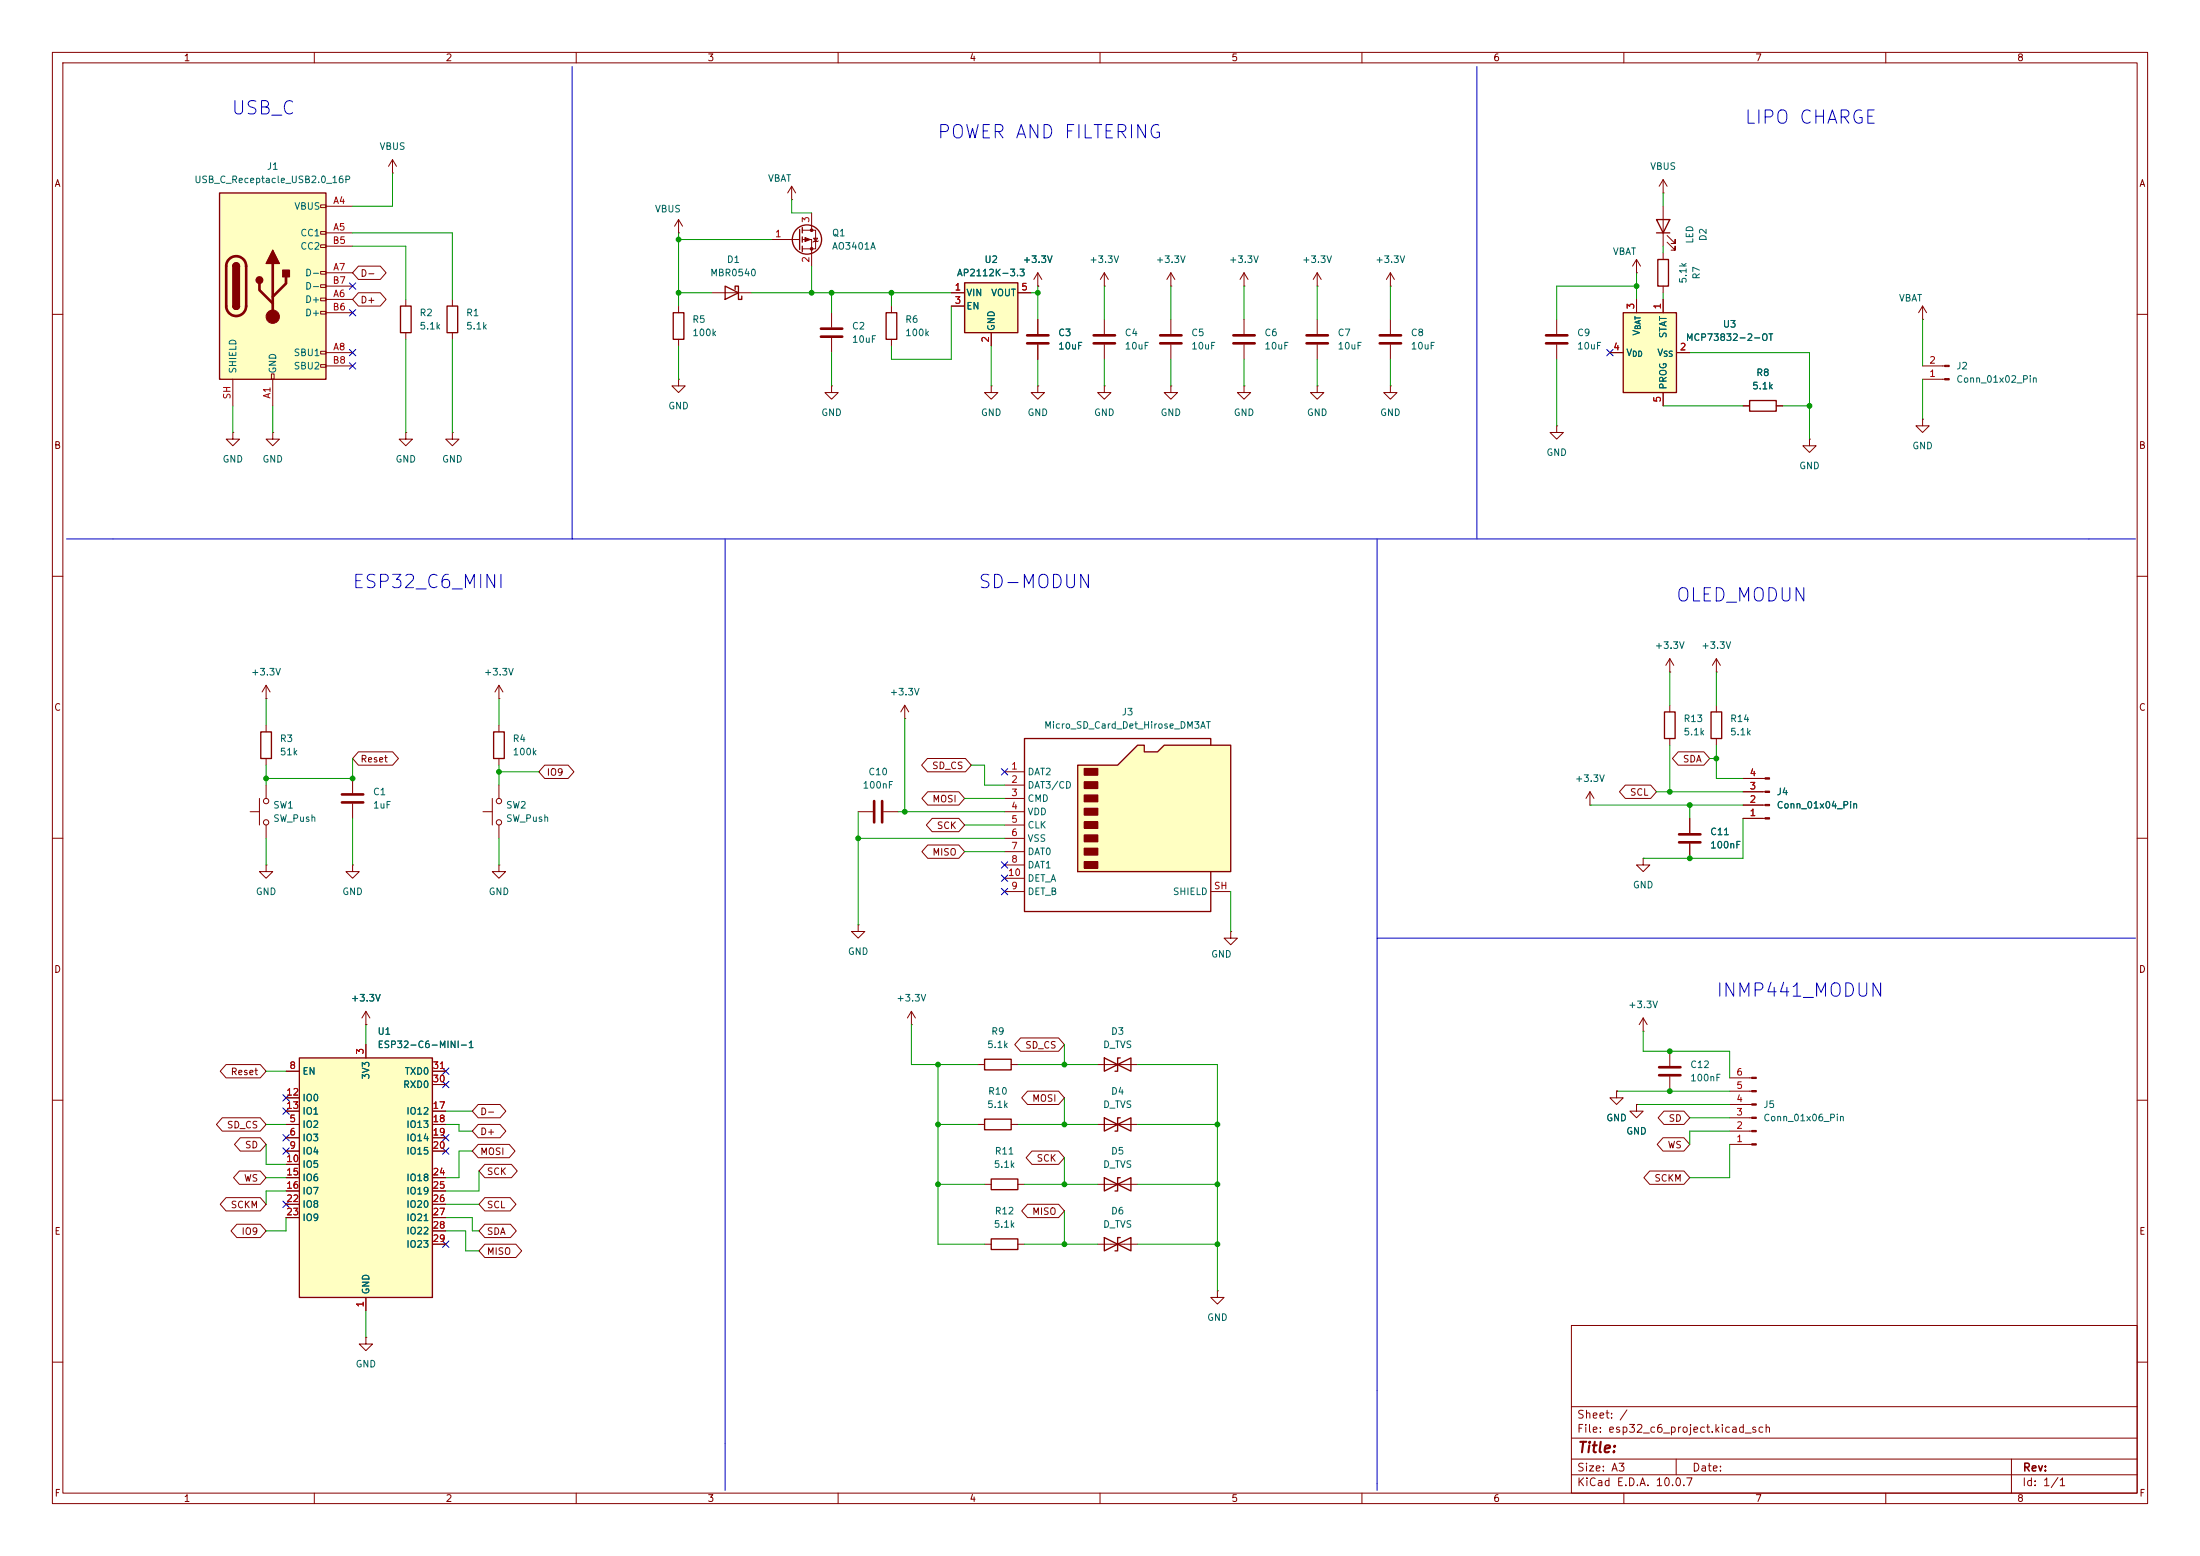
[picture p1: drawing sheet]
<svg xmlns="http://www.w3.org/2000/svg" width="420mm" height="297mm" viewBox="0 0 420 297" stroke-linecap="round" stroke-linejoin="round" font-family="sans-serif">
<g fill="none" stroke="#840000" stroke-width=".19">
<path d="M10 10h400v277h-400zM12 12h396v273h-396zM60 10v2M110 10v2M160 10v2M210 10v2M260 10v2M310 10v2M360 10v2M10 60h2M408 60h2M297.2 81.3v1.3h1.2l-1.2 1.2-1.3-1.2h1.3"/>
<path d="M297.2 81.3h.1M10 110h2M408 110h2M10 160h2M408 160h2M95.2 165.1v1.3h1.3l-1.3 1.2-1.2-1.2h1.2M95.2 165.1h.1M10 210h2M209.5 203.2h7.7M408 210h2M300 253h108v32h-108zM10 260h2"/>
<path d="M300 278.5h108M300 274.5h108M300 268.5h108M320 278.5v3M384 278.5v6.5M408 260h2M60 285v2M110 285v2M160 285v2M210 285v2M260 285v2M300 281.5h108"/>
<path d="M310 285v2M360 285v2"/>
</g>
<path d="M210.8 201.9v2.6l5.1-2.6v2.6zM213.9 201.9h-.5v2.6h-.5" fill="none" stroke="#840000" stroke-width=".25"/>
<path d="M205.7 146.1h7.7l3.8-3.9h1.2v1.3h2.6l1.2-1.3h12.7v24.2h-29.2z" fill="#ffffc2"/>
<path d="M316.2 41.9h2.6l-1.3 2.6zM316.2 44.5h2.6M316.5 49.5h2v5.1h-2zM205.7 146.1h7.7l3.8-3.9h1.2v1.3h2.6l1.2-1.3h12.7v24.2h-29.2zM231.1 142.2v-1.2h-35.5v33h35.5v-7.6M188 202.2h5v2h-5z" fill="none" stroke="#840000" stroke-width=".25"/>
<g fill="#840000" stroke="#840000" stroke-width=".25">
<path d="M207 146.7h2.5v1.3h-2.5z"/>
<path d="M207 149.2h2.5v1.3h-2.5z"/>
<path d="M207 151.8h2.5v1.2h-2.5z"/>
<path d="M207 154.3h2.5v1.3h-2.5z"/>
<path d="M207 156.8h2.5v1.3h-2.5z"/>
<path d="M207 159.4h2.5v1.3h-2.5z"/>
<path d="M207 161.9h2.5v1.3h-2.5z"/>
<path d="M207 164.5h2.5v1.2h-2.5z"/>
</g>
<g fill="none" stroke="#840000" stroke-width=".19">
<path d="M317.5 39.4v7.6M251.5 54.6h.1M251.5 52.1l-.8 1.2M251.5 52.1l.7 1.2M251.5 52.1v2.5M312.4 52.1h.1M312.4 49.5l-.7 1.3M312.4 49.5l.8 1.3M312.4 49.5v2.6M317.5 48.3v1.2M317.5 54.6v1.3M318.3 46.2l1.5 1.6v-.8v.8h-.8"/>
<path d="M318.3 45l1.5 1.5v-.8v.8h-.8M198.1 73.7v1.2h1.3l-1.3 1.3-1.3-1.3h1.3M198.1 73.7h.1M191.8 147.3h3.8M191.8 149.9h3.8M191.8 152.4h3.8M191.8 154.9h3.8M191.8 157.5h3.8M303.5 153.7h.1M303.5 151.1l-.7 1.3M303.5 151.1l.8 1.3M303.5 151.1v2.6"/>
<path d="M191.8 160h3.8M191.8 162.6h3.8M191.8 165.1h3.8M191.8 170.2h3.8M191.8 167.6h3.8M231.1 170.2h3.8M234.9 177.8v1.3h1.3l-1.3 1.2-1.2-1.2h1.2M234.9 177.8h.1M69.8 195.6h.1M69.8 193l-.7 1.3M69.8 193l.8 1.3M69.8 193v2.6"/>
<path d="M186.7 203.2h1.3M193 203.2h1.3"/>
</g>
<path d="M57.1 201.9h25.4v45.7h-25.4z" fill="#ffffc2"/>
<path d="M57.1 201.9h25.4v45.7h-25.4z" fill="none" stroke="#840000" stroke-width=".25"/>
<g fill="none" stroke="#840000" stroke-width=".19">
<path d="M69.8 199.4v2.5M54.6 214.6h2.5M54.6 217.2h2.5M54.6 204.5h2.5M54.6 219.7h2.5M54.6 209.6h2.5M54.6 212.1h2.5M82.5 214.6h2.6M82.5 217.2h2.6M82.5 204.5h2.6M82.5 219.7h2.6M82.5 212.1h2.6"/>
<path d="M82.5 207h2.6M54.6 222.2h2.5M54.6 224.8h2.5M54.6 227.3h2.5M54.6 229.9h2.5M54.6 232.4h2.5M82.5 224.8h2.6M82.5 227.3h2.6M82.5 229.9h2.6M82.5 232.4h2.6M82.5 234.9h2.6M82.5 237.5h2.6"/>
<path d="M69.8 247.6v2.6"/>
</g>
<path d="M41.9 36.8h20.3v35.6h-20.3z" fill="#ffffc2"/>
<g fill="none" stroke="#840000" stroke-width=".19">
<path d="M61.2 39.1h1v.5h-1zM62.2 39.4h5.1M61.2 44.2h1v.5h-1zM61.2 46.7h1v.5h-1zM61.2 51.8h1v.5h-1zM61.2 54.4h1v.5h-1zM61.2 56.9h1v.5h-1zM61.2 59.4h1v.5h-1zM62.2 44.5h5.1M62.2 57.2h5.1M62.2 52.1h5.1M62.2 47h5.1"/>
<path d="M62.2 59.7h5.1M62.2 54.6h5.1M147.3 45.7h5.4M153.2 43.9h2.5v3.6h-2.5M153.2 45.7h1.7v5.1M154.9 40.6v3.3M155.3 45.5h.8l-.4 .6zM156.2 46l-1 .2M198.1 54.6h.1M198.1 52.1l-.7 1.2M198.1 52.1l.8 1.2M198.1 52.1v2.5"/>
<path d="M210.8 54.6h.1M210.8 52.1l-.7 1.2M210.8 52.1l.8 1.2M210.8 52.1v2.5M44.4 72.4v5.1M51.8 71.4h.5v1h-.5zM52.1 72.4v5.1M61.2 67.1h1v.5h-1zM61.2 69.6h1v.5h-1zM62.2 67.3h5.1M62.2 69.9h5.1M223.5 61v2.8"/>
<path d="M223.5 65.8v2.8M265.4 61v2.8M265.4 65.8v2.8M318.8 128.3h.1M318.8 125.7l-.8 1.3M318.8 125.7l.7 1.3M318.8 125.7v2.6M318.8 134.6v1.3M327.7 128.3h.1M327.7 125.7v2.6M327.7 134.6v1.3M327.7 125.7l-.8 1.3"/>
<path d="M327.7 125.7l.7 1.3M318.8 141v1.2M322.6 156.2v2.8M327.7 141v1.2M332.7 156.2h4.3M332.7 153.7h4.3M332.7 151.1h4.3M332.7 148.6h4.3M163.8 176.5v1.3h1.3l-1.3 1.3-1.2-1.3h1.2M163.8 176.5h.1M322.6 161v2.8M174 195.6h.1"/>
<path d="M174 193l-.8 1.3M174 193l.8 1.3M174 193v2.6M308.6 208.3v1.3h1.3l-1.3 1.2-1.3-1.2h1.3M308.6 208.3h.1M312.4 210.8v1.3h1.3l-1.3 1.3-1.3-1.3h1.3M312.4 210.8h.1"/>
</g>
<g fill="none" stroke="#840000" stroke-width=".25">
<path d="M41.9 36.8h20.3v35.6h-20.3zM44.4 50.8a.64 .64 0 0 1 .7-.6 .64 .64 0 0 1 .6 .6M44.4 58.4a.64 .64 0 0 0 .7 .7 .64 .64 0 0 0 .6-.7M152.7 43.8v3.8M153.2 43.4v1.1M153.2 45.2v1M153.2 47v1M317.8 135.9h2v5.1h-2zM326.6 135.9h2.1v5.1h-2.1z"/>
<circle cx="154.1" cy="45.7" r="2.79"/>
</g>
<path d="M43.7 49.5a1.9 1.9 0 0 1 2.1-.5 1.9 1.9 0 0 1 1.2 1.8v7.6a1.91 1.91 0 0 1-1.9 1.9 1.91 1.91 0 0 1-1.9-1.9v-7.7l.2-.7zM49.5 54.1v1.3l2.6 2.5M52.1 50.3v10.2M54.6 52.8v1.3l-2.5 2.5M221.5 64h4.1M221.5 65.5h4.1M263.4 64h4.1M263.4 65.5h4.1M320.5 159.3h4.1M320.5 160.8h4.1" fill="none" stroke="#840000" stroke-width=".51"/>
<g fill="#840000" stroke="#840000" stroke-width=".25">
<path d="M44.4 50.8h1.3v7.6h-1.3z"/>
<path d="M44.6 50.4a.64 .64 0 0 1 .7-.2 .64 .64 0 0 1 .4 .6h-1.3z"/>
<path d="M44.4 58.4h1.3a.64 .64 0 0 1-.6 .7 .64 .64 0 0 1-.7-.7z"/>
<path d="M52.1 47.8l1.2 2.5h-2.5z"/>
<path d="M54 51.6h1.2v1.2h-1.2z"/>
<circle cx="49.5" cy="53.5" r=".63"/>
</g>
<g fill="#840000" stroke="#840000" stroke-width=".19">
<path d="M153.7 45.3l1 .4-1 .4z"/>
<path d="M337 156.1h.8v.2h-.8z"/>
<path d="M337 153.5h.8v.3h-.8z"/>
<path d="M337 151h.8v.3h-.8z"/>
<path d="M337 148.5h.8v.2h-.8z"/>
<circle cx="52.1" cy="60.5" r="1.27"/>
<circle cx="154.9" cy="43.9" r=".25"/>
<circle cx="154.9" cy="47.5" r=".25"/>
</g>
<path d="M184.1 54h10.2v9.5h-10.2z" fill="#ffffc2"/>
<path d="M76.5 58.4h2v5.1h-2zM85.3 58.4h2.1v5.1h-2.1zM128.5 59.7h2.1v5.1h-2.1zM138.4 54.6l2.6 1.3-2.6 1.3zM140.3 55.2v-.6h.7v2.6h.6v-.7M169.2 59.7h2v5.1h-2zM184.1 54h10.2v9.5h-10.2zM49.8 139.7h2v5.1h-2z" fill="none" stroke="#840000" stroke-width=".25"/>
<g fill="none" stroke="#840000" stroke-width=".19">
<path d="M74.9 33h.1M74.9 30.5l-.7 1.3M74.9 30.5l.8 1.3M74.9 30.5v2.5M151.1 38.1h.1M151.1 35.6l-.7 1.2M151.1 35.6l.8 1.2M151.1 35.6v2.5M77.5 57.2v1.2M86.4 57.2v1.2M129.5 44.5h.1M129.5 41.9l-.7 1.3"/>
<path d="M129.5 41.9l.8 1.3M129.5 41.9v2.6M129.5 58.4v1.3M135.9 55.9h7.6M158.7 59.7v2.8M170.2 58.4v1.3M181.6 55.9h2.5M181.6 58.4h2.5M194.3 55.9h2.5M223.5 54.6h.1M223.5 52.1l-.7 1.2M223.5 52.1l.8 1.2"/>
<path d="M223.5 52.1v2.5M265.4 54.6h.1M265.4 52.1l-.7 1.2M265.4 52.1l.8 1.2M265.4 52.1v2.5M367 58.4l-.7 1.3M367 58.4l.8 1.3M367 58.4v2.6M77.5 63.5v1.3M86.4 63.5v1.3M129.5 72.4v1.3h1.3l-1.3 1.2-1.2-1.2h1.2M129.5 72.4h.1"/>
<path d="M129.5 64.8v1.2M158.7 73.7v1.2h1.3l-1.3 1.3-1.2-1.3h1.2M158.7 73.7h.1M158.7 64.5v2.8M170.2 64.8v1.2M189.2 63.5v2.5M198.1 61v2.8M198.1 65.8v2.8M210.8 73.7v1.2h1.3l-1.3 1.3-1.3-1.3h1.3M210.8 73.7h.1M210.8 61v2.8M210.8 65.8v2.8"/>
<path d="M223.5 73.7v1.2h1.3l-1.3 1.3-1.3-1.3h1.3M223.5 73.7h.1M237.5 73.7v1.2h1.3l-1.3 1.3-1.3-1.3h1.3M237.5 73.7h.1M237.5 61v2.8M237.5 65.8v2.8M251.5 73.7v1.2h1.2l-1.2 1.3-1.3-1.3h1.3M251.5 73.7h.1M251.5 61v2.8M251.5 65.8v2.8M265.4 73.7v1.2h1.3l-1.3 1.3-1.2-1.3h1.2M265.4 73.7h.1"/>
<path d="M367 61h.1M77.5 82.6v1.2h1.2l-1.2 1.3-1.3-1.3h1.3M77.5 82.6h.1M86.4 82.6v1.2h1.2l-1.2 1.3-1.3-1.3h1.3M86.4 82.6h.1M345.4 83.8v1.3h1.3l-1.3 1.3-1.2-1.3h1.2M345.4 83.8h.1M50.8 133.4h.1M50.8 130.8l-.8 1.3M50.8 130.8l.8 1.3M50.8 130.8v2.6M50.8 138.4v1.3"/>
<path d="M47.8 154.9h1.7M49.5 152.4v5.1M50.8 144.8v1.3M50.8 149.9v2.5M50.8 157.5v2.5M67.3 148.6v2.8M67.3 153.4v2.8M50.8 165.1v1.3h1.3l-1.3 1.2-1.3-1.2h1.3M50.8 165.1h.1M67.3 165.1v1.3h1.3l-1.3 1.2-1.3-1.2h1.3M67.3 165.1h.1M313.7 196.9h.1"/>
<path d="M313.7 194.3l-.8 1.3M313.7 194.3l.8 1.3M313.7 194.3v2.6M318.8 200.7v2.8M318.8 205.5v2.8M330.2 218.4h4.2M330.2 215.9h4.2M330.2 213.4h4.2M330.2 210.8h4.2M330.2 208.3h4.2M330.2 205.7h4.2M69.8 255.3v1.2h1.3l-1.3 1.3-1.2-1.3h1.2"/>
<path d="M69.8 255.3h.1"/>
<circle cx="50.8" cy="152.9" r=".51"/>
<circle cx="50.8" cy="157" r=".51"/>
</g>
<g fill="#840000" stroke="#840000" stroke-width=".19">
<path d="M334.4 218.3h.9v.3h-.9z"/>
<path d="M334.4 215.8h.9v.2h-.9z"/>
<path d="M334.4 213.2h.9v.3h-.9z"/>
<path d="M334.4 210.7h.9v.2h-.9z"/>
<path d="M334.4 208.2h.9v.2h-.9z"/>
<path d="M334.4 205.6h.9v.3h-.9z"/>
</g>
<g fill="none" stroke="#840000" stroke-width=".51">
<path d="M156.7 62.7h4.1M156.7 64.3h4.1M196.1 64h4.1M196.1 65.5h4.1M208.8 64h4.1M208.8 65.5h4.1M235.5 64h4M235.5 65.5h4M249.4 64h4.1M249.4 65.5h4.1M65.3 151.6h4M65.3 153.2h4"/>
<path d="M316.7 203.7h4.1M316.7 205.2h4.1"/>
</g>
<path d="M309.9 59.7h10.1v15.2h-10.1z" fill="#ffffc2"/>
<path d="M309.9 59.7h10.1v15.2h-10.1zM334 76.5h5.1v2h-5.1zM94.2 139.7h2.1v5.1h-2.1zM188 213.6h5v2h-5zM210.8 213.4v2.5l5.1-2.5v2.5zM213.9 213.4h-.5v2.5h-.5M189.2 225h5.1v2.1h-5.1zM189.2 236.5h5.1v2h-5.1zM210.8 224.8v2.5l5.1-2.5v2.5zM210.8 236.2v2.6l5.1-2.6v2.6zM213.9 224.8h-.5v2.5h-.5M213.9 236.2h-.5v2.6h-.5" fill="none" stroke="#840000" stroke-width=".25"/>
<g fill="none" stroke="#840000" stroke-width=".19">
<path d="M317.5 36.8h.1M317.5 34.3v2.5M317.5 34.3l-.8 1.3M317.5 34.3l.8 1.3M68.4 55.9h4.2l1.1 1.3-1.1 1.2h-4.2l-1.1-1.2zM68.4 50.8h4.2l1.1 1.3-1.1 1.2h-4.2l-1.1-1.2zM181.6 55.9h2.5M181.6 58.4h2.5M194.3 55.9h2.5M198.1 54.6h.1M237.5 54.6h.1M237.5 52.1l-.8 1.2"/>
<path d="M237.5 52.1l.8 1.2M237.5 52.1v2.5M312.4 57.2v2.5M317.5 57.2v2.5M189.2 73.7v1.2h1.3l-1.3 1.3-1.2-1.3h1.2M189.2 73.7h.1M189.2 63.5v2.5M198.1 61v2.8M198.1 65.8v2.8M297.2 61v2.8M297.2 65.8v2.8M307.3 67.3h2.6"/>
<path d="M317.5 74.9v2.6M320 67.3h2.6M332.7 77.5h1.3M339.1 77.5h1.3M367 72.4h4.2M367 69.9h4.2M44.4 82.6v1.2h1.3l-1.3 1.3-1.2-1.3h1.2M44.4 82.6h.1M52.1 82.6v1.2h1.2l-1.2 1.3-1.3-1.3h1.3M52.1 82.6h.1M367 80v1.3h1.3l-1.3 1.3-1.2-1.3h1.2M367 80h.1"/>
<path d="M95.2 133.4h.1M95.2 130.8l-.7 1.3M95.2 130.8l.8 1.3M95.2 130.8v2.6M95.2 138.4v1.3M172.7 137.2h.1M172.7 134.6l-.7 1.3M172.7 134.6l.8 1.3M172.7 134.6v2.6M68.4 143.5h6.6l1.1 1.3-1.1 1.3h-6.6l-1.1-1.3zM92.2 154.9h1.8M94 152.4v5.1"/>
<path d="M95.2 144.8v1.3M95.2 149.9v2.5M95.2 157.5v2.5M104 146h4.5l1.1 1.3-1.1 1.3h-4.5l-1.1-1.3zM163.8 154.9h2.8M168.7 154.9h2.7M177 144.8h7.3l1.1 1.3-1.1 1.2h-7.3l-1.1-1.2zM177.1 151.1h5.9l1.1 1.3-1.1 1.3h-5.9l-1.1-1.3zM178 156.2h5l1.1 1.3-1.1 1.3h-5l-1.2-1.3zM310.3 149.9h4.8l1.1 1.2-1.1 1.3h-4.8l-1.1-1.3zM320.4 143.5h4.9l1.1 1.3-1.1 1.3h-4.9l-1.1-1.3zM322.6 156.2v2.8"/>
<path d="M332.7 156.2h3.8M332.7 153.7h3.8M332.7 151.1h3.8M332.7 148.6h3.8M177.1 161.3h5.9l1.1 1.3-1.1 1.2h-5.9l-1.1-1.2zM313.7 163.8v1.3h1.3l-1.3 1.3-1.3-1.3h1.3M313.7 163.8h.1M322.6 161v2.8M69.8 195.6h.1M69.8 199.4v2.5M194.8 198.1h7.3l1.1 1.3-1.1 1.3h-7.3l-1.1-1.3zM42.4 213.4h7.3l1.1 1.2-1.1 1.3h-7.3l-1.1-1.3z"/>
<path d="M43.2 203.2h6.5l1.1 1.3-1.1 1.2h-6.5l-1.2-1.2zM45.9 217.2h3.8l1.1 1.2-1.1 1.3h-3.8l-1.1-1.3zM54.6 214.6h2.5M54.6 217.2h2.5M54.6 204.5h2.5M54.6 219.7h2.5M54.6 209.6h2.5M54.6 212.1h2.5M82.5 214.6h2.6M82.5 217.2h2.6M82.5 204.5h2.6M82.5 219.7h2.6"/>
<path d="M82.5 212.1h2.6M82.5 207h2.6M91.3 218.4h5.9l1.1 1.3-1.1 1.3h-5.9l-1.1-1.3zM91.3 210.8h4.2l1.1 1.3-1.1 1.3h-4.2l-1.1-1.3zM91.3 214.6h4.2l1.1 1.3-1.1 1.3h-4.2l-1.1-1.3zM186.7 214.6h1.3M193 214.6h1.3M196.2 208.3h5.9l1.1 1.3-1.1 1.2h-5.9l-1.2-1.2zM197 219.7h5.1l1.1 1.3-1.1 1.3h-5.1l-1.1-1.3zM209.5 214.6h7.7M308.6 208.3h.1M312.4 210.8h.1"/>
<path d="M317.5 217.2h4l1.1 1.2-1.1 1.3h-4l-1.1-1.3zM317.7 212.1h3.8l1.1 1.3-1.1 1.2h-3.8l-1.2-1.2zM43.2 228.6h6.5l1.1 1.3-1.1 1.2h-6.5l-1.2-1.2zM45.2 233.7h4.5l1.1 1.2-1.1 1.3h-4.5l-1.1-1.3zM45.7 223.5h4l1.1 1.3-1.1 1.3h-4l-1.1-1.3zM54.6 222.2h2.5M54.6 224.8h2.5M54.6 227.3h2.5M54.6 229.9h2.5M54.6 232.4h2.5M82.5 237.5h2.6M82.5 224.8h2.6"/>
<path d="M82.5 227.3h2.6M82.5 229.9h2.6M82.5 232.4h2.6M82.5 234.9h2.6M92.6 222.2h5l1.1 1.3-1.1 1.3h-5l-1.2-1.3zM92.6 237.5h5.9l1.1 1.3-1.1 1.2h-5.9l-1.2-1.2zM92.6 228.6h4.8l1.1 1.3-1.1 1.2h-4.8l-1.2-1.2zM92.6 233.7h4.9l1.1 1.2-1.1 1.3h-4.9l-1.2-1.3zM188 226.1h1.2M188 237.5h1.2M194.3 226.1h1.3M194.3 237.5h1.3"/>
<path d="M196.2 229.9h5.9l1.1 1.2-1.1 1.3h-5.9l-1.2-1.3zM209.5 226.1h7.7M209.5 237.5h7.7M314.9 223.5h6.6l1.1 1.3-1.1 1.3h-6.6l-1.1-1.3zM69.8 247.6v2.6M232.4 246.4v1.2h1.3l-1.3 1.3-1.3-1.3h1.3M232.4 246.4h.1"/>
<circle cx="95.3" cy="152.9" r=".51"/>
<circle cx="95.3" cy="157" r=".51"/>
</g>
<g fill="#840000" stroke="#840000" stroke-width=".19">
<path d="M371.2 72.3h.9v.2h-.9z"/>
<path d="M371.2 69.7h.9v.3h-.9z"/>
</g>
<path d="M295.1 64h4.1M295.1 65.5h4.1M166.9 152.9v4.1M168.4 152.9v4.1" fill="none" stroke="#840000" stroke-width=".51"/>
<path d="M109.2 12.7v90.2M281.9 12.7v90.2M12.7 102.9h395M138.4 102.9v181.6M262.9 102.9v181.6M262.9 179.1h144.8" fill="none" stroke="#0000c2" stroke-width=".19"/>
<g fill="none" stroke="#009600" stroke-width=".19">
<path d="M74.9 33v6.4h-7.6M151.1 38.1v2.5h3.8M317.5 36.8v2.6M67.3 44.5h19.1v12.7M67.3 47h10.2v10.2M129.5 44.5v13.9M129.5 55.9h6.4M129.5 45.7h17.8M143.5 55.9h38.1M154.9 50.8v5.1M158.7 55.9v3.8M170.2 55.9v2.5"/>
<path d="M181.6 58.4v10.2h-11.4v-2.6M196.8 55.9h1.3M198.1 54.6v6.4M210.8 54.6v6.4M223.5 54.6v6.4M237.5 54.6v6.4M251.5 54.6v6.4M265.4 54.6v6.4M312.4 52.1v5.1M312.4 54.6h-15.2v6.4M317.5 47v1.3M317.5 55.9v1.3"/>
<path d="M44.4 77.5v5.1M52.1 77.5v5.1M77.5 64.8v17.8M86.4 64.8v17.8M129.5 66v6.4M158.7 67.3v6.4M189.2 66v7.7M198.1 68.6v5.1M210.8 68.6v5.1M223.5 68.6v5.1M237.5 68.6v5.1M251.5 68.6v5.1"/>
<path d="M265.4 68.6v5.1M297.2 68.6v12.7M317.5 77.5h15.2M322.6 67.3h22.8v16.5M340.4 77.5h5M367 61v8.9M367 72.4v7.6M50.8 133.4v5M95.2 133.4v5M172.7 137.2v17.7M318.8 128.3v6.3M327.7 128.3v6.3"/>
<path d="M50.8 146.1v3.8M67.3 144.8v3.8h-16.5M67.3 156.2v8.9M95.2 146.1v3.8M95.2 147.3h7.7M163.8 154.9v21.6M171.4 154.9h20.4M184.1 152.4h7.7M184.1 157.5h7.7M185.4 146.1h2.6v3.8h3.8M303.5 153.7h29.2M316.2 151.1h16.5"/>
<path d="M318.8 142.2v8.9M322.6 153.7v2.5M326.4 144.8h1.3M327.7 142.2v6.4h5M332.7 156.2v7.6h-19M50.8 160v5.1M95.2 160v5.1M163.8 160h28M184.1 162.6h7.7M234.9 170.2v7.6M69.8 195.6v3.8M174 195.6v7.6h12.7"/>
<path d="M203.2 199.4v3.8M313.7 196.9v3.8h16.5v5M50.8 204.5h3.8M50.8 214.6h3.8M50.8 218.4v3.8h3.8M85.1 214.6h2.5v1.3h2.6M85.1 212.1h5.1M90.2 219.7h-2.6v5.1h-2.5M179.1 214.6h7.6M179.1 203.2v34.3h8.9M194.3 214.6h15.2M194.3 203.2h15.2"/>
<path d="M203.2 209.6v5M217.2 214.6h15.2M217.2 203.2h15.2v43.2M308.6 208.3h21.6M312.4 210.8h17.8M322.6 213.4h7.6M330.2 218.4v6.4h-7.6M330.2 215.9h-7.6v2.5M50.8 224.8h3.8M54.6 227.3h-3.8v2.6M54.6 232.4v2.5h-3.8M85.1 234.9h3.8v3.9h2.5"/>
<path d="M85.1 232.4h5.1v2.5h1.2M85.1 229.9h6.3M91.4 223.5v3.8h-6.3M179.1 226.1h8.9M195.6 237.5h13.9M195.6 226.1h13.9M203.2 221v5.1M203.2 231.1v6.4M217.2 237.5h15.2M217.2 226.1h15.2M69.8 250.2v5.1"/>
</g>
<g fill="none" stroke="#000084" stroke-width=".19">
<path d="M66.7 54l1.2 1.2M66.7 59.1l1.2 1.2M67.9 54l-1.2 1.2M67.9 59.1l-1.2 1.2M66.7 66.7l1.2 1.2M66.7 69.2l1.2 1.3M67.9 66.7l-1.2 1.2M67.9 69.2l-1.2 1.3M306.7 66.7l1.2 1.2M307.9 66.7l-1.2 1.2M191.2 146.7l1.2 1.2M192.4 146.7l-1.2 1.2"/>
<path d="M191.2 167l1.2 1.2M191.2 164.5l1.2 1.2M191.2 169.6l1.2 1.2M192.4 167l-1.2 1.2M192.4 164.5l-1.2 1.2M192.4 169.6l-1.2 1.2M54 208.9l1.2 1.3M54 216.6l1.2 1.2M54 211.5l1.2 1.2M54 219.1l1.2 1.2M55.2 208.9l-1.2 1.3M55.2 216.6l-1.2 1.2"/>
<path d="M55.2 211.5l-1.2 1.2M55.2 219.1l-1.2 1.2M84.5 216.6l1.2 1.2M84.5 206.4l1.2 1.2M84.5 203.9l1.2 1.2M84.5 219.1l1.2 1.2M85.7 216.6l-1.2 1.2M85.7 206.4l-1.2 1.2M85.7 203.9l-1.2 1.2M85.7 219.1l-1.2 1.2M54 229.3l1.2 1.2M55.2 229.3l-1.2 1.2"/>
<path d="M84.5 236.9l1.2 1.2M85.7 236.9l-1.2 1.2"/>
</g>
<g fill="#009600" stroke="#009600" stroke-width=".19">
<circle cx="179.1" cy="203.2" r=".46"/>
<circle cx="158.7" cy="55.9" r=".46"/>
<circle cx="154.9" cy="55.9" r=".46"/>
<circle cx="170.2" cy="55.9" r=".46"/>
<circle cx="129.5" cy="45.7" r=".46"/>
<circle cx="129.5" cy="55.9" r=".46"/>
<circle cx="50.8" cy="148.6" r=".46"/>
<circle cx="95.2" cy="147.3" r=".46"/>
<circle cx="67.3" cy="148.6" r=".46"/>
<circle cx="172.7" cy="154.9" r=".46"/>
<circle cx="163.8" cy="160" r=".46"/>
<circle cx="198.1" cy="55.9" r=".46"/>
<circle cx="312.4" cy="54.6" r=".46"/>
<circle cx="345.4" cy="77.5" r=".46"/>
<circle cx="203.2" cy="237.5" r=".46"/>
<circle cx="232.4" cy="226.1" r=".46"/>
<circle cx="232.4" cy="214.6" r=".46"/>
<circle cx="232.4" cy="237.5" r=".46"/>
<circle cx="203.2" cy="226.1" r=".46"/>
<circle cx="318.8" cy="151.1" r=".46"/>
<circle cx="327.7" cy="144.8" r=".46"/>
<circle cx="322.6" cy="153.7" r=".46"/>
<circle cx="322.6" cy="163.8" r=".46"/>
<circle cx="318.8" cy="200.7" r=".46"/>
<circle cx="318.8" cy="208.3" r=".46"/>
<circle cx="179.1" cy="226.1" r=".46"/>
<circle cx="179.1" cy="214.6" r=".46"/>
<circle cx="203.2" cy="214.6" r=".46"/>
<circle cx="203.2" cy="203.2" r=".46"/>
</g>
<g font-size="2.5" fill="#0000c2">
<text x="44" y="22.5">USB_C</text>
<text x="178.7" y="27.1">POWER AND FILTERING</text>
<text x="332.9" y="24.3">LIPO CHARGE</text>
<text x="67.1" y="112.9">ESP32_C6_MINI</text>
<text x="186.6" y="112.9">SD-MODUN</text>
<text x="319.8" y="115.5">OLED_MODUN</text>
<text x="327.4" y="190.9">INMP441_MODUN</text>
</g>
<text font-size="2" fill="#840000" x="301" y="277.8">Title:</text>
<g font-size="1.5" fill="#840000">
<text x="300.9" y="273.8">File: esp32_c6_project.kicad_sch</text>
<text x="300.9" y="271.1">Sheet: /</text>
<text x="300.9" y="281.2">Size: A3</text>
<text x="322.9" y="281.2">Date:</text>
<text x="386" y="281.2">Rev:</text>
<text x="300.9" y="284">KiCad E.D.A. 10.0.7</text>
<text x="385.9" y="284">Id: 1/1</text>
</g>
<g font-size="1.3" fill="#840000">
<text x="35" y="12">1</text>
<text x="85" y="12">2</text>
<text x="135" y="12">3</text>
<text x="185" y="12">4</text>
<text x="235" y="12">5</text>
<text x="285" y="12">6</text>
<text x="335" y="12">7</text>
<text x="385" y="12">8</text>
<text x="10.3" y="36">A</text>
<text x="408.3" y="36">A</text>
<text x="68.7" y="53.1">D-</text>
<text x="68.7" y="58.2">D+</text>
<text x="10.2" y="86">B</text>
<text x="408.2" y="86">B</text>
<text x="10.2" y="136">C</text>
<text x="408.2" y="136">C</text>
<text x="68.7" y="145.8">Reset</text>
<text x="104.3" y="148.4">IO9</text>
<text x="177.8" y="147.1">SD_CS</text>
<text x="321.2" y="145.8">SDA</text>
<text x="177.9" y="153.5">MOSI</text>
<text x="311.1" y="152.2">SCL</text>
<text x="178.7" y="158.5">SCK</text>
<text x="177.9" y="163.6">MISO</text>
<text x="10.2" y="186">D</text>
<text x="408.2" y="186">D</text>
<text x="195.6" y="200.4">SD_CS</text>
<text x="43.9" y="205.5">Reset</text>
<text x="43.2" y="215.7">SD_CS</text>
<text x="91.6" y="213.1">D-</text>
<text x="196.9" y="210.6">MOSI</text>
<text x="318.4" y="214.4">SD</text>
<text x="46.7" y="219.5">SD</text>
<text x="91.6" y="220.8">MOSI</text>
<text x="91.6" y="217">D+</text>
<text x="318.3" y="219.5">WS</text>
<text x="46.5" y="225.8">WS</text>
<text x="92.8" y="224.6">SCK</text>
<text x="197.8" y="222">SCK</text>
<text x="315.7" y="225.8">SCKM</text>
<text x="43.9" y="230.9">SCKM</text>
<text x="92.8" y="230.9">SCL</text>
<text x="196.9" y="232.2">MISO</text>
<text x="10.3" y="236">E</text>
<text x="46" y="236">IO9</text>
<text x="92.8" y="239.8">MISO</text>
<text x="92.8" y="236">SDA</text>
<text x="408.3" y="236">E</text>
<text x="10.3" y="286">F</text>
<text x="35" y="287">1</text>
<text x="85" y="287">2</text>
<text x="135" y="287">3</text>
<text x="185" y="287">4</text>
<text x="235" y="287">5</text>
<text x="285" y="287">6</text>
<text x="335" y="287">7</text>
<text x="385" y="287">8</text>
<text x="408.3" y="286">F</text>
</g>
<g font-size="1.3" fill="#006464">
<text x="72.4" y="28.9">VBUS</text>
<text x="37" y="35.3">USB_C_Receptacle_USB2.0_16P</text>
<text x="50.9" y="32.7">J1</text>
<text x="146.5" y="35">VBAT</text>
<text x="314.9" y="32.7">VBUS</text>
<text x="56.1" y="40.3">VBUS</text>
<text x="124.9" y="40.8">VBUS</text>
<text x="57.2" y="45.4">CC1</text>
<text x="57.2" y="48">CC2</text>
<text x="158.7" y="45.4">Q1</text>
<text x="158.7" y="48">AO3401A</text>
<text x="323.5" y="46.6" transform="rotate(-90 323.5 46.6)">LED</text>
<text x="326.1" y="46.1" transform="rotate(-90 326.1 46.1)">D2</text>
<text x="58.1" y="53">D-</text>
<text x="135.5" y="53">MBR0540</text>
<text x="138.7" y="50.5">D1</text>
<text x="182.6" y="53">AP2112K-3.3</text>
<text x="187.8" y="50.5">U2</text>
<text x="195.2" y="50.5">+3.3V</text>
<text x="207.9" y="50.5">+3.3V</text>
<text x="220.6" y="50.5">+3.3V</text>
<text x="234.5" y="50.5">+3.3V</text>
<text x="248.5" y="50.5">+3.3V</text>
<text x="262.5" y="50.5">+3.3V</text>
<text x="307.8" y="49">VBAT</text>
<text x="324.8" y="53.4" transform="rotate(-90 324.8 53.4)">R7</text>
<text x="58.1" y="58.1">D+</text>
<text x="58.1" y="55.6">D-</text>
<text x="184.4" y="56.8">VIN</text>
<text x="184.4" y="59.4">EN</text>
<text x="189.1" y="56.8">VOUT</text>
<text x="322.3" y="54.2" transform="rotate(-90 322.3 54.2)">5.1k</text>
<text x="362.4" y="57.9">VBAT</text>
<text x="58.1" y="60.7">D+</text>
<text x="80" y="60.7">R2</text>
<text x="80" y="63.2">5.1k</text>
<text x="88.9" y="60.7">R1</text>
<text x="88.9" y="63.2">5.1k</text>
<text x="132.1" y="61.9">R5</text>
<text x="132.1" y="64.5">100k</text>
<text x="162.5" y="63.2">C2</text>
<text x="162.5" y="65.7">10uF</text>
<text x="172.7" y="61.9">R6</text>
<text x="172.7" y="64.5">100k</text>
<text x="190.2" y="63.3" transform="rotate(-90 190.2 63.3)">GND</text>
<text x="201.9" y="64.5">C3</text>
<text x="214.6" y="64.5">C4</text>
<text x="227.3" y="64.5">C5</text>
<text x="241.3" y="64.5">C6</text>
<text x="255.3" y="64.5">C7</text>
<text x="269.2" y="64.5">C8</text>
<text x="301" y="64.5">C9</text>
<text x="313.4" y="64.2" transform="rotate(-90 313.4 64.2)">V</text>
<text x="318.5" y="64.7" transform="rotate(-90 318.5 64.7)">STAT</text>
<text x="321.7" y="65.4">MCP73832-2-OT</text>
<text x="328.8" y="62.8">U3</text>
<text x="45.4" y="71.4" transform="rotate(-90 45.4 71.4)">SHIELD</text>
<text x="53" y="71.4" transform="rotate(-90 53 71.4)">GND</text>
<text x="56" y="68.3">SBU1</text>
<text x="56" y="70.8">SBU2</text>
<text x="201.9" y="67">10uF</text>
<text x="214.6" y="67">10uF</text>
<text x="227.3" y="67">10uF</text>
<text x="241.3" y="67">10uF</text>
<text x="255.3" y="67">10uF</text>
<text x="269.2" y="67">10uF</text>
<text x="301" y="67">10uF</text>
<text x="310.4" y="68.3">V</text>
<text x="316.3" y="68.3">V</text>
<text x="373.4" y="70.8">J2</text>
<text x="318.5" y="74.4" transform="rotate(-90 318.5 74.4)">PROG</text>
<text x="334.4" y="74.6">5.1k</text>
<text x="335.2" y="72.1">R8</text>
<text x="373.4" y="73.4">Conn_01x02_Pin</text>
<text x="127.5" y="78.4">GND</text>
<text x="156.7" y="79.7">GND</text>
<text x="187.2" y="79.7">GND</text>
<text x="196.1" y="79.7">GND</text>
<text x="208.8" y="79.7">GND</text>
<text x="221.5" y="79.7">GND</text>
<text x="235.4" y="79.7">GND</text>
<text x="249.4" y="79.7">GND</text>
<text x="263.4" y="79.7">GND</text>
<text x="42.4" y="88.6">GND</text>
<text x="50" y="88.6">GND</text>
<text x="75.4" y="88.6">GND</text>
<text x="84.3" y="88.6">GND</text>
<text x="295.1" y="87.3">GND</text>
<text x="343.4" y="89.9">GND</text>
<text x="365" y="86.1">GND</text>
<text x="315.8" y="124.2">+3.3V</text>
<text x="324.7" y="124.2">+3.3V</text>
<text x="47.8" y="129.2">+3.3V</text>
<text x="92.3" y="129.2">+3.3V</text>
<text x="169.8" y="133">+3.3V</text>
<text x="214" y="136.9">J3</text>
<text x="53.3" y="141.9">R3</text>
<text x="97.8" y="141.9">R4</text>
<text x="199.2" y="139.4">Micro_SD_Card_Det_Hirose_DM3AT</text>
<text x="321.3" y="138.1">R13</text>
<text x="321.3" y="140.7">5.1k</text>
<text x="330.2" y="138.1">R14</text>
<text x="330.2" y="140.7">5.1k</text>
<text x="53.3" y="144.5">51k</text>
<text x="97.8" y="144.5">100k</text>
<text x="165.7" y="148.3">C10</text>
<text x="196.1" y="148.3">DAT2</text>
<text x="300.6" y="149.6">+3.3V</text>
<text x="52.1" y="154.6">SW1</text>
<text x="71.1" y="152.1">C1</text>
<text x="71.1" y="154.6">1uF</text>
<text x="96.5" y="154.6">SW2</text>
<text x="164.6" y="150.8">100nF</text>
<text x="196.1" y="150.8">DAT3/CD</text>
<text x="196.1" y="153.4">CMD</text>
<text x="196.1" y="155.9">VDD</text>
<text x="339.1" y="152.1">J4</text>
<text x="339.1" y="154.6">Conn_01x04_Pin</text>
<text x="52.1" y="157.2">SW_Push</text>
<text x="96.5" y="157.2">SW_Push</text>
<text x="196.1" y="158.4">CLK</text>
<text x="196.1" y="161">VSS</text>
<text x="326.4" y="159.7">C11</text>
<text x="196.1" y="163.5">DAT0</text>
<text x="196.1" y="166.1">DAT1</text>
<text x="326.4" y="162.3">100nF</text>
<text x="48.7" y="171.1">GND</text>
<text x="65.2" y="171.1">GND</text>
<text x="93.2" y="171.1">GND</text>
<text x="196.1" y="171.1">DET_B</text>
<text x="196.1" y="168.6">DET_A</text>
<text x="223.8" y="171.1">SHIELD</text>
<text x="311.6" y="169.9">GND</text>
<text x="161.8" y="182.6">GND</text>
<text x="231.1" y="183.1">GND</text>
<text x="66.9" y="191.5">+3.3V</text>
<text x="171" y="191.5">+3.3V</text>
<text x="72" y="197.8">U1</text>
<text x="189.1" y="197.8">R9</text>
<text x="212" y="197.8">D3</text>
<text x="310.7" y="192.7">+3.3V</text>
<text x="72" y="200.4">ESP32-C6-MINI-1</text>
<text x="188.3" y="200.4">5.1k</text>
<text x="210.5" y="200.4">D_TVS</text>
<text x="57.6" y="205.4">EN</text>
<text x="70.8" y="206.2" transform="rotate(-90 70.8 206.2)">3V3</text>
<text x="76.9" y="208">RXD0</text>
<text x="77.2" y="205.4">TXD0</text>
<text x="188.5" y="209.2">R10</text>
<text x="212" y="209.2">D4</text>
<text x="322.6" y="204.2">C12</text>
<text x="322.6" y="206.7">100nF</text>
<text x="57.6" y="215.6">IO2</text>
<text x="57.6" y="210.5">IO0</text>
<text x="57.6" y="213.1">IO1</text>
<text x="77.5" y="213.1">IO12</text>
<text x="77.5" y="215.6">IO13</text>
<text x="188.3" y="211.8">5.1k</text>
<text x="210.5" y="211.8">D_TVS</text>
<text x="306.5" y="214.3">GND</text>
<text x="336.5" y="211.8">J5</text>
<text x="336.5" y="214.3">Conn_01x06_Pin</text>
<text x="57.6" y="218.1">IO3</text>
<text x="57.6" y="220.7">IO4</text>
<text x="77.5" y="218.1">IO14</text>
<text x="77.5" y="220.7">IO15</text>
<text x="189.8" y="220.7">R11</text>
<text x="212" y="220.7">D5</text>
<text x="310.4" y="216.9">GND</text>
<text x="57.6" y="223.2">IO5</text>
<text x="57.6" y="225.8">IO6</text>
<text x="77.5" y="225.8">IO18</text>
<text x="189.6" y="223.2">5.1k</text>
<text x="210.5" y="223.2">D_TVS</text>
<text x="57.6" y="228.3">IO7</text>
<text x="57.6" y="230.8">IO8</text>
<text x="57.6" y="233.4">IO9</text>
<text x="77.5" y="228.3">IO19</text>
<text x="77.5" y="230.8">IO20</text>
<text x="77.5" y="233.4">IO21</text>
<text x="189.8" y="232.1">R12</text>
<text x="212" y="232.1">D6</text>
<text x="77.5" y="235.9">IO22</text>
<text x="77.5" y="238.5">IO23</text>
<text x="189.6" y="234.6">5.1k</text>
<text x="210.5" y="234.6">D_TVS</text>
<text x="70.8" y="247.2" transform="rotate(-90 70.8 247.2)">GND</text>
<text x="230.3" y="252.4">GND</text>
<text x="67.8" y="261.3">GND</text>
</g>
<g font-size="1.3" fill="#a90000">
<text x="63.5" y="39.2">A4</text>
<text x="63.4" y="46.9">B5</text>
<text x="63.5" y="44.3">A5</text>
<text x="147.9" y="45.6">1</text>
<text x="154.8" y="42.6" transform="rotate(-90 154.8 42.6)">3</text>
<text x="63.5" y="51.9">A7</text>
<text x="154.8" y="50.3" transform="rotate(-90 154.8 50.3)">2</text>
<text x="63.4" y="59.6">B6</text>
<text x="63.4" y="54.5">B7</text>
<text x="63.5" y="57">A6</text>
<text x="182.1" y="55.7">1</text>
<text x="182.1" y="58.3">3</text>
<text x="194.8" y="55.7">5</text>
<text x="312.3" y="59.2" transform="rotate(-90 312.3 59.2)">3</text>
<text x="317.4" y="59.2" transform="rotate(-90 317.4 59.2)">1</text>
<text x="189.1" y="65.5" transform="rotate(-90 189.1 65.5)">2</text>
<text x="63.4" y="69.7">B8</text>
<text x="63.5" y="67.2">A8</text>
<text x="307.9" y="67.2">4</text>
<text x="320.6" y="67.2">2</text>
<text x="368.2" y="69.7">2</text>
<text x="44.3" y="76.3" transform="rotate(-90 44.3 76.3)">SH</text>
<text x="51.9" y="76.2" transform="rotate(-90 51.9 76.2)">A1</text>
<text x="317.4" y="76.9" transform="rotate(-90 317.4 76.9)">5</text>
<text x="368.2" y="72.3">1</text>
<text x="192.9" y="147.2">1</text>
<text x="192.9" y="149.7">2</text>
<text x="333.9" y="148.5">4</text>
<text x="192.9" y="152.3">3</text>
<text x="192.9" y="154.8">4</text>
<text x="333.9" y="153.5">2</text>
<text x="333.9" y="151">3</text>
<text x="192.9" y="157.3">5</text>
<text x="192.9" y="159.9">6</text>
<text x="333.9" y="156.1">1</text>
<text x="192.3" y="167.5">10</text>
<text x="192.9" y="162.4">7</text>
<text x="192.9" y="165">8</text>
<text x="192.9" y="170">9</text>
<text x="231.6" y="170">SH</text>
<text x="69.7" y="201.4" transform="rotate(-90 69.7 201.4)">3</text>
<text x="54.5" y="209.4">12</text>
<text x="55.1" y="204.3">8</text>
<text x="82.5" y="206.9">30</text>
<text x="82.5" y="204.3">31</text>
<text x="331.4" y="208.1">5</text>
<text x="331.4" y="205.6">6</text>
<text x="54.5" y="212">13</text>
<text x="55.1" y="214.5">5</text>
<text x="82.5" y="212">17</text>
<text x="82.5" y="214.5">18</text>
<text x="331.4" y="215.8">2</text>
<text x="331.4" y="213.2">3</text>
<text x="331.4" y="210.7">4</text>
<text x="55.1" y="217">6</text>
<text x="55.1" y="219.6">9</text>
<text x="82.5" y="217">19</text>
<text x="82.5" y="219.6">20</text>
<text x="331.4" y="218.3">1</text>
<text x="54.5" y="222.1">10</text>
<text x="54.5" y="224.7">15</text>
<text x="54.5" y="227.2">16</text>
<text x="82.5" y="224.7">24</text>
<text x="82.5" y="227.2">25</text>
<text x="54.5" y="229.7">22</text>
<text x="54.5" y="232.3">23</text>
<text x="82.5" y="229.7">26</text>
<text x="82.5" y="232.3">27</text>
<text x="82.5" y="234.8">28</text>
<text x="82.5" y="237.4">29</text>
<text x="69.7" y="249.7" transform="rotate(-90 69.7 249.7)">1</text>
</g>
<g font-size="1" fill="#006464">
<text x="313.4" y="63.1" transform="rotate(-90 313.4 63.1)">BAT</text>
<text x="311.5" y="68.3">DD</text>
<text x="317.4" y="68.3">SS</text>
</g>
</svg>
